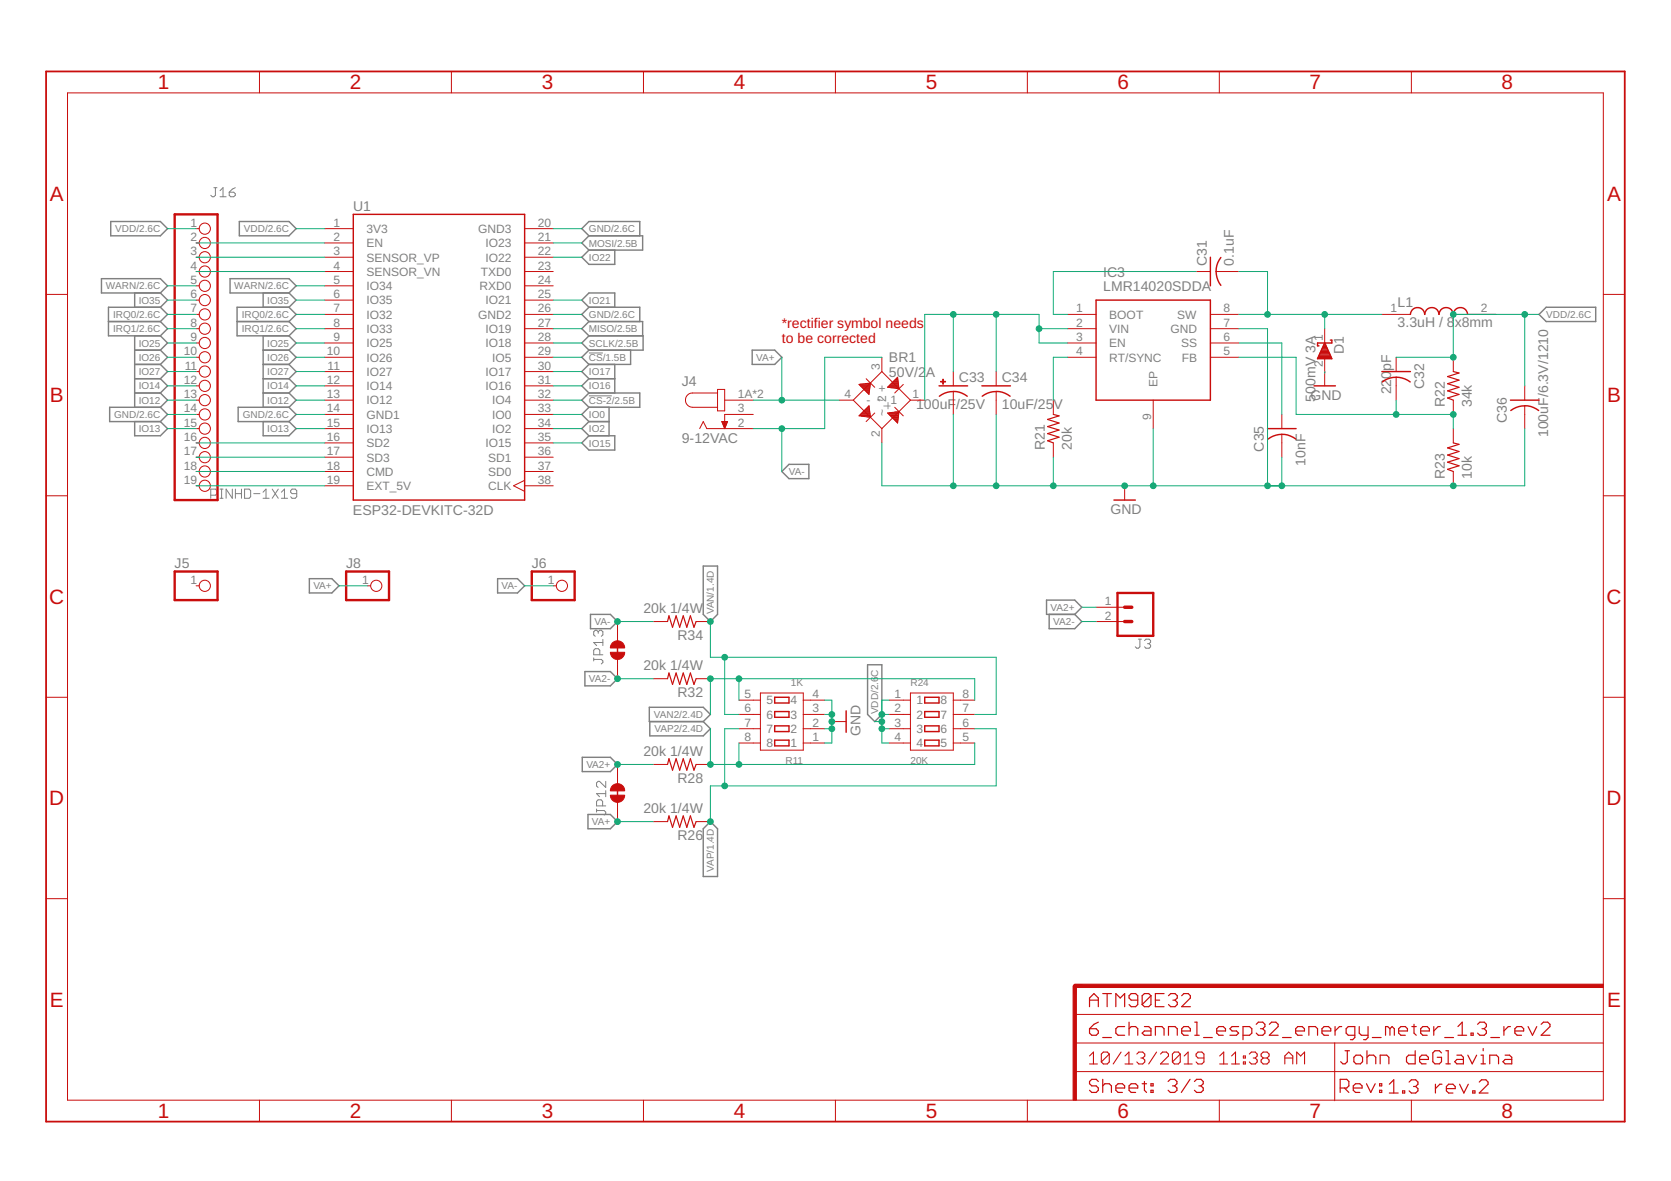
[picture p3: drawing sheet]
<svg xmlns="http://www.w3.org/2000/svg" width="297mm" height="210mm" viewBox="0 0 297 210" stroke-linecap="round" stroke-linejoin="round" font-family="sans-serif">
<g fill="none" stroke="#808080" stroke-width=".18">
<path d="M38 33.4h.6M38.3 33.4v1.3l-.3 .3h-.3l-.2-.3M39.1 35h1.1M39.1 33.9l.5-.5v1.6M40.7 34.2h.9l.2 .2v.3l-.2 .3h-.6l-.3-.3zM41.8 33.4l-.5 .2-.6 .6M104.7 62.7h2.5M104.7 70.4h4.1M37.5 88h.8l.3-.3v-.5l-.3-.3h-.8v1.7M39.1 86.9h.5M39.1 88.6h.5M39.4 86.9v1.7"/>
<path d="M41.3 86.9v1.7l-1.1-1.7v1.7M41.8 86.9v1.7M41.8 87.7h1.1M42.9 86.9v1.7M43.5 86.9h.8l.3 .3v1.1l-.3 .3h-.8zM45.1 87.7h1.1M46.8 88.6h1M46.8 87.5l.5-.6v1.7M48.4 86.9l1.1 1.7M49.5 86.9l-1.1 1.7M50 88.6h1.1M50 87.5l.6-.6v1.7"/>
<path d="M52.7 87.7h-.8l-.2-.2v-.3l.2-.3h.6l.2 .3v1.1l-.2 .3h-.6l-.2-.3M105.5 117.2h1.4l.3 .3v.3l-.3 .2M105.5 116.9v.6M106.3 112.3l.3-.3h.3l.3 .3v.5l-.3 .3M106.3 112.3l-.2-.3h-.3l-.3 .3v.5l.3 .3M106.3 112.3v.3M106.6 116.4v-.8l-.3-.3h-.5l-.3 .3v.8h1.7M107.2 113.6v1.1M107.2 114.2h-1.7l.6 .5M202.4 113.6h.5M202.6 113.6v1.4l-.2 .2h-.3l-.3-.2M203.5 113.9l.2-.3h.6l.2 .3v.2l-.2 .3"/>
<path d="M204 114.4h.3M204.3 114.4l.2 .3v.3l-.2 .2h-.6l-.2-.2M107.7 138.9v1.1l-1.1-1.1h-.3l-.3 .2v.6l.3 .3M106 144.1h1.4l.3 .2v.3l-.3 .3M106 143.8v.5M107.1 143.2v-.8l-.3-.2h-.5l-.3 .2v.8h1.7M107.7 140.5v1.1M107.7 141.1h-1.7l.6 .5"/>
</g>
<g fill="none" stroke="#808080" stroke-width=".25">
<path d="M19.7 39.4h8.8l1.3 1.2-1.3 1.3h-8.8zM42.5 39.4h8.9l1.2 1.2-1.2 1.3h-8.9zM18 49.5h10.5l1.3 1.3-1.3 1.3h-10.5zM19.3 57.1h9.2M23.9 52.1v2.5M23.9 59.7v12.7M28.5 54.6h-9.2v5.1h9.2M28.5 54.6l1.3 1.3-1.3 1.2M28.5 57.1l1.3 1.3-1.3 1.3M28.5 59.7l1.3 1.3-1.3 1.2M28.5 52.1l1.3 1.2-1.3 1.3M40.9 49.5h10.5l1.2 1.3-1.2 1.3h-10.5z"/>
<path d="M42.1 57.1h9.3M46.8 52.1v2.5M46.8 59.7v12.7M51.4 54.6h-9.3v5.1h9.3M51.4 54.6l1.2 1.3-1.2 1.2M51.4 57.1l1.2 1.3-1.2 1.3M51.4 52.1l1.2 1.2-1.2 1.3M51.4 59.7l1.2 1.3-1.2 1.2M104.7 41.9l-1.3-1.3 1.3-1.2h9v2.5M104.7 41.9h9.5v2.5h-9.5M104.7 54.6h9v2.5M104.7 54.6l-1.3 1.3 1.3 1.2"/>
<path d="M104.7 57.1h9.5v2.6M104.7 41.9l-1.3 1.3 1.3 1.2M104.7 57.1l-1.3 1.3 1.3 1.3M104.7 59.7h9.6v2.5h-9.6M104.7 59.7l-1.3 1.3 1.3 1.2M104.7 54.6l-1.3-1.3 1.3-1.2h4.6v2.5M104.7 44.4l-1.3 1.3 1.3 1.3h4.6v-2.6M274.8 54.6h8.9v2.5h-8.9l-1.2-1.2zM23.9 62.2h4.6M23.9 64.8h4.6M23.9 67.3h4.6M23.9 69.8h4.6"/>
<path d="M23.9 74.9v2.5h4.6l1.3-1.2-1.3-1.3M28.5 72.4h-9v2.5h9M28.5 72.4l1.3 1.3-1.3 1.2M28.5 62.2l1.3 1.3-1.3 1.3M28.5 69.8l1.3 1.3-1.3 1.3M28.5 67.3l1.3 1.3-1.3 1.2M28.5 64.8l1.3 1.2-1.3 1.3M46.8 62.2h4.6M46.8 64.8h4.6M46.8 67.3h4.6M46.8 69.8h4.6M46.8 74.9v2.5h4.6l1.2-1.2-1.2-1.3"/>
<path d="M51.4 72.4l1.2 1.3-1.2 1.2M51.4 72.4h-9.1v2.5h9.1M51.4 69.8l1.2 1.3-1.2 1.3M51.4 67.3l1.2 1.3-1.2 1.2M51.4 62.2l1.2 1.3-1.2 1.3M51.4 64.8l1.2 1.2-1.2 1.3M104.7 69.8h9v2.6h-9M104.7 74.9h3.6M104.7 72.4l-1.3 1.3 1.3 1.2M104.7 64.8l-1.3 1.2 1.3 1.3M104.7 67.3h4.6M104.7 77.4h4.6v2.6h-4.6l-1.3-1.3z"/>
<path d="M104.7 67.3l-1.3 1.3 1.3 1.2M104.7 74.9l-1.3 1.3 1.3 1.2M104.7 62.2l-1.3 1.3 1.3 1.3M104.7 69.8l-1.3 1.3 1.3 1.3M108.3 72.4v5M109.3 64.8v5M112.1 62.2v2.6h-7.4M133.7 62.2h4l1.3 1.3-1.3 1.3h-4zM139 83.8l1.3-1.3h3.5v2.6h-3.5zM55 102.8h4l1.3 1.3-1.3 1.3h-4zM88.5 102.8h3.5l1.3 1.3-1.3 1.3h-3.5zM104 119.4h4.5l1.3 1.2-1.3 1.3h-4.5z"/>
<path d="M105 109.2h3.5l1.3 1.3-1.3 1.2h-3.5zM125 100.6h2.6v8.6l-1.3 1.3-1.3-1.3zM154.2 118.2h2.6v8.8l-1.3 1.2-1.3-1.2zM186 106.7h5.1l1.2 1.2-1.2 1.3h-5.1zM186.5 109.2v2.5h4.6l1.2-1.2-1.2-1.3M103.5 134.6h5l1.3 1.3-1.3 1.2h-5zM115.4 125.7h9.6l1.3 1.3-1.3 1.2h-9.6zM115.5 128.2v2.6h9.5l1.3-1.3-1.3-1.3M104.5 144.8h4l1.3 1.2-1.3 1.3h-4zM126.3 146l1.3 1.3v8.5h-2.6v-8.5z"/>
</g>
<g fill="#c90d0c" stroke="#c90d0c" stroke-width=".18">
<path d="M190.8 175.2h.5v20.3h-.5z"/>
<path d="M191 174.9h94v.6h-94z"/>
<path d="M167.2 67.8h.9v.1h-.9z"/>
<path d="M167.6 67.4h.1v.9h-.1z"/>
</g>
<g fill="none" stroke="#c90d0c" stroke-width=".18">
<path d="M12 16.5h273v179h-273zM46.1 12.7v3.8M80.2 12.7v3.8M114.4 12.7v3.8M148.5 12.7v3.8M182.6 12.7v3.8M216.7 12.7v3.8M250.9 12.7v3.8M8.2 52.3h3.8M34.9 40.6h.5M34.9 43.2h.5M34.9 45.7h.5"/>
<path d="M34.9 48.3h.5M34.9 50.8h.5M34.9 53.3h.5M34.9 55.9h.5M34.9 58.4h.5M57.7 40.6h5.1M57.7 43.2h5.1M57.7 45.7h5.1M57.7 48.3h5.1M57.7 50.8h5.1M57.7 53.3h5.1M57.7 55.9h5.1"/>
<path d="M57.7 58.4h5.1M93.3 40.6h5M93.3 43.2h5M93.3 45.7h5M93.3 48.3h5M93.3 50.8h5M93.3 53.3h5M93.3 55.9h5M93.3 58.4h5M189.8 55.9h5M189.8 58.4h5M212.6 48.3h2.6"/>
<path d="M215.2 55.9h5M215.2 58.4h5M216.2 48.3h4M235.5 58.4v2.6M245.6 55.9h5.1M260.9 55.9h5.1M285 52.3h3.8M34.9 61h.5M34.9 63.5h.5M34.9 66h.5M34.9 68.6h.5M34.9 71.1h.5"/>
<path d="M34.9 73.7h.5M34.9 76.2h.5M34.9 78.7h.5M57.7 61h5.1M57.7 63.5h5.1M57.7 66h5.1M57.7 68.6h5.1M57.7 71.1h5.1M57.7 73.7h5.1M57.7 76.2h5.1M57.7 78.7h5.1M93.3 61h5"/>
<path d="M93.3 63.5h5M93.3 66h5M93.3 68.6h5M93.3 71.1h5M93.3 73.7h5M93.3 76.2h5M93.3 78.7h5M124.4 76.2l.6-1.3 .6 1.3h8.3M127.6 69.8h-4.5a1.27 1.27 0 0 0-1.3 1.3 1.27 1.27 0 0 0 1.3 1.3h4.5M127.6 69.2h1.2v3.8h-1.2zM128.3 74.9h1l-.5 1.3zM128.4 75.1h.9"/>
<path d="M128.4 75.2h.8M128.5 75.3h.7M128.5 75.4h.6M128.6 75.5h.5M128.6 75.6h.4M128.7 75.8h.3M128.7 75.9h.2M128.8 76h.1M128.8 76.1h.1M128.8 71.1h5.1M133.9 73.7h-5.1v2.5M149.1 71.1h2.6"/>
<path d="M151.7 71.1l5.1 5.1M152.7 68.3l2-.2-.2 2zM152.7 73.9l1.8-1.8 .2 2.1zM152.8 73.9h1.9M152.8 68.4h1.9M152.9 68.3h1.8M152.9 73.7h1.8M152.9 68.5h1.8M153 73.6h1.7M153 68.7h1.6M153.1 73.5h1.5M153.1 68.8h1.5"/>
<path d="M153.1 74h1.6M153.2 73.4h1.4M153.3 68.9h1.3M153.4 73.2h1.2M153.4 69h1.2M153.5 73.1h1.1M153.5 69.1h1.1M153.6 73h1M153.6 69.3h1M153.7 72.9h.9M153.8 69.4h.8M153.8 72.7h.8"/>
<path d="M153.9 68.2h.8M153.9 69.5h.6M154 72.6h.5M154 67.3l1.5 1.5M154 69.6h.5M154.1 72.5h.4M154.1 69.7h.4M154.1 74.1h.6M154.2 72.4h.3M154.2 69.8h.3M154.3 72.3h.2M154.3 70h.2"/>
<path d="M154.5 72.2h.1M155.5 73.4l-1.5 1.5M156.8 63.5v2.5M156.8 76.2v2.5M156.8 66l-5.1 5.1M156.8 66l5 5.1M157.8 73.4l2-.2-.2 2zM157.8 68.8l1.8-1.7 .2 2zM157.8 68.8h2M157.9 73.5h1.9M157.9 68.7h1.8M158 73.6h1.7"/>
<path d="M158.1 68.5h1.6M158.1 73.4h1.7M158.1 73.7h1.6M158.2 68.4h1.5M158.2 73.9h1.5M158.3 68.3h1.4M158.3 68.9h1.5M158.3 74h1.4M158.4 68.2h1.3M158.5 74.1h1.2M158.5 68.1h1.2M158.6 74.2h1.1"/>
<path d="M158.7 67.9h1M158.7 74.3h1M158.8 67.8h.8M158.8 74.4h.8M158.9 67.7h.7M158.9 74.6h.7M159 67.6h.6M159 73.2h.8M159 72.4l1.6 1.5M159.1 74.7h.5M159.2 67.5h.4M159.2 74.8h.4"/>
<path d="M159.3 67.3h.3M159.3 74.9h.3M159.3 69h.5M159.4 67.2h.2M159.4 75.1h.2M159.5 67.1h.1M159.5 75.2h.1M160.6 68.3l-1.6 1.5M161.8 71.1h2.6M161.8 71.1l-5 5.1M169.5 66v2.6M169.5 69.6v4.1"/>
<path d="M177.1 66v2.6M177.1 69.6v4.1M187.2 71.1v2.6M187.2 78.7v2.6M189.8 61h5M189.8 63.5h5M205 71.1v5.1M215.2 61h5M215.2 63.5h5M227.9 73.7v2.5M227.9 77.2v4.1M235.5 63.8v4.8"/>
<path d="M248.2 63.5v2.5M248.2 67.1v4M258.3 63.5v2.5M258.3 71.1v2.6M258.3 76.2v2.5M271 68.6v2.5M271 72.1v4.1M8.2 88.1h3.8M34.9 81.3h.5M34.9 83.8h.5M34.9 86.3h.5M57.7 81.3h5.1"/>
<path d="M57.7 83.8h5.1M57.7 86.3h5.1M93.3 81.3h5M93.3 83.8h5M93.3 86.3h5M93.3 85.4l-2 .9 2 1M199.9 86.3v2.6M258.3 83.8v2.5M285 88.1h3.8M34.9 104.1h.5M65.3 104.1h.6M98.3 104.1h.6"/>
<path d="M109.8 110.5v3.4M109.8 117.2v3.4M116.1 110.5h2.6M123.7 110.5h2.6M194.8 110.5h5.1M194.8 107.9h5.1M8.2 123.9h3.8M109.8 135.9v3.4M116.1 135.9h2.6M116.1 120.6h2.6M123.7 135.9h2.6M123.7 120.6h2.6"/>
<path d="M131.4 132.1h3.8M131.4 129.5h3.8M131.4 127h3.8M131.4 124.4h3.8M135.2 123.2h7.6v10.1h-7.6zM142.8 132.1h3.8M142.8 129.5h3.8M142.8 127h3.8M142.8 124.4h3.8M147.9 128.2h2.5M158 132.1h3.8M158 129.5h3.8"/>
<path d="M158 127h3.8M158 124.4h3.8M161.8 123.2h7.7v10.1h-7.7zM169.5 132.1h3.8M169.5 129.5h3.8M169.5 127h3.8M169.5 124.4h3.8M285 123.9h3.8M8.2 159.7h3.8M109.8 142.6v3.4M116.1 146h2.6M123.7 146h2.6"/>
<path d="M285 159.7h3.8M46.1 195.5v3.8M80.2 195.5v3.8M114.4 195.5v3.8M148.5 195.5v3.8M182.6 195.5v3.8M191.1 190.5h93.9M191.1 185.4h93.9M191.1 180.3h93.9M216.7 195.5v3.8M237.3 185.4v10.2M250.9 195.5v3.8"/>
<circle cx="36.4" cy="40.6" r=".99"/>
<circle cx="36.4" cy="43.2" r=".99"/>
<circle cx="36.4" cy="58.4" r=".99"/>
<circle cx="36.4" cy="50.8" r=".99"/>
<circle cx="36.4" cy="45.7" r=".99"/>
<circle cx="36.4" cy="53.3" r=".99"/>
<circle cx="36.4" cy="48.3" r=".99"/>
<circle cx="36.4" cy="55.9" r=".99"/>
<circle cx="36.4" cy="66" r=".99"/>
<circle cx="36.4" cy="68.6" r=".99"/>
<circle cx="36.4" cy="71.1" r=".99"/>
<circle cx="36.4" cy="61" r=".99"/>
<circle cx="36.4" cy="73.7" r=".99"/>
<circle cx="36.4" cy="76.2" r=".99"/>
<circle cx="36.4" cy="78.7" r=".99"/>
<circle cx="36.4" cy="63.5" r=".99"/>
<circle cx="36.4" cy="86.3" r=".99"/>
<circle cx="36.4" cy="81.3" r=".99"/>
<circle cx="36.4" cy="83.8" r=".99"/>
<circle cx="36.4" cy="104.1" r=".99"/>
<circle cx="66.9" cy="104.1" r=".99"/>
<circle cx="99.9" cy="104.1" r=".99"/>
</g>
<path d="M199.9 110.5h1.3M199.9 107.9h1.3M192.3 175.2h-1.2v1.3" fill="none" stroke="#c90d0c" stroke-width=".61"/>
<g fill="none" stroke="#c90d0c" stroke-width=".21">
<path d="M187.2 73.7l1.1 .2-2.1 .6 2.1 .7-2.1 .6 2.1 .6-2.1 .7 2.1 .6-2.1 .6 1 .4M258.3 78.7l1.1 .3-2.1 .6 2.1 .6-2.1 .7 2.1 .6-2.1 .6 2.1 .7-2.1 .6 1 .4M258.3 66l1.1 .3-2.1 .6 2.1 .7-2.1 .6 2.1 .6-2.1 .7 2.1 .6-2.1 .6 1 .4M118.7 110.5l.2-1 .6 2 .7-2 .6 2 .7-2 .6 2 .6-2 .7 2 .3-1M118.7 135.9l.2-1 .6 2 .7-2 .6 2 .7-2 .6 2 .6-2 .7 2 .3-1M118.7 120.6l.2-1 .6 2 .7-2 .6 2 .7-2 .6 2 .6-2 .7 2 .3-1M118.7 146l.2-1 .6 2 .7-2 .6 2 .7-2 .6 2 .6-2 .7 2 .3-1M193.7 178.9v-1.5l.8-.8 .7 .8v1.5M193.7 177.8h1.5M196 176.6h1.6M196.8 176.6v2.3M198.4 178.9v-2.3l.7 .8 .8-.8v2.3"/>
<path d="M202.2 177.8h-1.1l-.4-.4v-.4l.4-.4h.8l.3 .4v1.5l-.3 .4h-.8l-.4-.4M204.6 177v1.5l-.4 .4h-.8l-.4-.4M204.6 177l-.4-.4h-.8l-.4 .4v1.5M204.6 177l-1.6 1.5M205.4 177.8h.7M206.9 176.6h-1.5v2.3h1.5M207.7 177l.4-.4h.8l.4 .4v.4l-.4 .4M208.5 177.8h.4M208.9 177.8l.4 .4v.3l-.4 .4h-.8l-.4-.4M210.1 177l.3-.4h.8l.4 .4v.4l-1.5 1.5h1.5M193.7 182.8h1.2l.3 .4v.4l-.3 .4h-.8l-.4-.4zM195.2 192.2l-.3-.4h-.8l-.4 .4v.4l.4 .4h.8l.3 .4v.4l-.3 .4h-.8l-.4-.4"/>
<path d="M195.2 181.7l-.7 .4-.8 .7M196 193l.4-.4h.8l.4 .4v1.2M196 191.8v2.4M196 184.4h1.6M198.4 193.4h1.5v-.4l-.4-.4h-.7l-.4 .4v.8l.4 .4h.7M199.9 182.5h-1.1l-.4 .3v.8l.4 .4h1.1M200.7 193.4h1.5v-.4l-.3-.4h-.8l-.4 .4v.8l.4 .4h.8M200.7 181.7v2.3M200.7 182.8l.4-.3h.8l.3 .3v1.2M203 192.6h.8M203.4 192.2v1.6l.4 .4M203.4 182.5h.8l.4 .3v1.2h-1.2l-.4-.4 .4-.4h1.2"/>
<path d="M204.6 192.6h.4v.4h-.4zM204.6 193.8h.4v.4h-.4zM205.4 184v-1.5h1.1l.4 .3v1.2M207.6 192.2l.4-.4h.8l.4 .4v.4l-.4 .4M207.7 184v-1.5h1.2l.4 .3v1.2M208.4 193h.4M208.8 193l.4 .4v.4l-.4 .4h-.8l-.4-.4M210.1 183.2h1.5v-.4l-.4-.3h-.8l-.3 .3v.8l.3 .4h.8M211.5 191.8l-1.5 2.4M212.3 192.2l.4-.4h.8l.4 .4v.4l-.4 .4M212.4 184h.8M212.4 181.7h.4v2.3"/>
<path d="M213.1 193h.4M213.5 193l.4 .4v.4l-.4 .4h-.8l-.4-.4M214 184.4h1.5M216.3 183.2h1.5v-.4l-.4-.3h-.7l-.4 .3v.8l.4 .4h.7M220.2 182.5h-1.2l-.4 .3 .4 .4h.8l.4 .4-.4 .4h-1.2M221 184h1.1l.4-.4v-.8l-.4-.3h-1.1v2.3M223.3 182.1l.4-.4h.8l.4 .4v.4l-.4 .3M224.1 182.8h.4M224.5 182.8l.4 .4v.4l-.4 .4h-.8l-.4-.4M225.6 182.1l.4-.4h.8l.4 .4v.4l-1.6 1.5h1.6M228 184.4h1.5M230.3 183.2h1.6v-.4l-.4-.3h-.8l-.4 .3v.8l.4 .4h.8"/>
<path d="M232.7 184v-1.5h1.1l.4 .3v1.2M235 183.2h1.6v-.4l-.4-.3h-.8l-.4 .3v.8l.4 .4h.8M237.3 182.5v1.5M238.2 193.4h1.2l.4-.4v-.8l-.4-.4h-1.2v2.4M238.5 182.5h-.4l-.8 .7M239 193.4l.8 .8M239.1 186.8h.8M239.5 186.8v1.9l-.4 .4h-.4l-.4-.4M240.6 193.4h1.5v-.4l-.4-.4h-.7l-.4 .4v.8l.4 .4h.7M240.7 187.9l.3-.4h.8l.4 .4v.8l-.4 .4h-.8l-.3-.4zM240.8 184h-1.1l-.4-.4v-.8l.4-.3h1.1v1.9l-.3 .4h-.4M241.6 182.5v1.1l.4 .4h1.2"/>
<path d="M242.9 192.6l.8 1.6 .8-1.6M243 187.9l.4-.4h.8l.4 .4v1.2M243 186.8v2.3M243.2 182.5v1.9l-.4 .4h-.4M243.9 184.4h1.6M245.2 192.6h.4v.4h-.4zM245.2 193.8h.4v.4h-.4zM245.3 189.1v-1.6h1.2l.4 .4v1.2M247 192.7l.8-.8v2.4M247 194.3h1.5M247.1 182.8l-.4-.3h-.4v1.5M247.1 182.8v1.2"/>
<path d="M247.1 182.8l.4-.3 .4 .3v1.2M248.6 183.2h1.6v-.4l-.4-.3h-.8l-.4 .3v.8l.4 .4h.8M249.3 193.9h.4v.4h-.4zM250.5 192.3l.4-.4h.8l.4 .4v.4l-.4 .4M251 182.5h.8M251.3 193.1h.4M251.4 182.1v1.5l.4 .4M251.6 186.8v2.3h-1.2l-.4-.4v-.8l.4-.4h1.2M251.7 193.1l.4 .4v.4l-.4 .4h-.8l-.4-.4M252.3 188.3h1.6v-.4l-.4-.4h-.7l-.5 .4v.8l.5 .4h.7M252.5 183.2h1.6v-.4l-.4-.3h-.8l-.4 .3v.8l.4 .4h.8M254.9 182.5v1.5"/>
<path d="M255.2 192.7v1.6M256 182.5h-.3l-.8 .7M256.2 187.1l-.3-.3h-.8l-.4 .3v1.6l.4 .4h.8l.3-.4v-.8h-.7M256.3 192.7h-.4l-.7 .8M256.8 184.4h1.6M257 189.1h.8M257 186.8h.4v2.3M257.1 193.5h1.6v-.4l-.4-.4h-.8l-.4 .4v.8l.4 .4h.8M259 187.5h.8l.3 .4v1.2h-1.1l-.4-.4 .4-.4h1.1M259.2 184h1.5M259.2 182.5l.7-.8v2.3M259.5 192.7l.7 1.6 .8-1.6"/>
<path d="M260.9 187.5l.8 1.6 .8-1.6M261.5 183.6h.4v.4h-.4zM261.8 193.9h.4v.4h-.4zM262.7 182.1l.4-.4h.7l.4 .4v.4l-.4 .3M263 192.3l.4-.4h.7l.4 .4v.4l-1.5 1.6h1.5M263.3 189.1h.8M263.3 187.5h.4v1.6M263.4 182.8h.4M263.7 186.4v.4M263.8 182.8l.4 .4v.4l-.4 .4h-.7l-.4-.4M264.8 189.1v-1.6h1.2l.4 .4v1.2M265 184.4h1.6"/>
<path d="M267.3 182.5v1.5M267.5 187.5h.8l.4 .4v1.2h-1.2l-.3-.4 .3-.4h1.2M268.5 182.5h-.4l-.8 .7M269.3 183.2h1.5v-.4l-.3-.3h-.8l-.4 .3v.8l.4 .4h.8M271.6 182.5l.8 1.5 .8-1.5M274 182.1l.4-.4h.7l.4 .4v.4l-1.5 1.5h1.5"/>
</g>
<path d="M8.2 12.7h280.6v186.6h-280.6z" fill="none" stroke="#c90d0c" stroke-width=".32"/>
<g fill="none" stroke="#c90d0c" stroke-width=".19">
<path d="M193.7 187.7l.7-.7v2.1M193.7 189.1h1.4M197.2 187.3v1.4l-.4 .4h-.7l-.3-.4M197.2 187.3l-.4-.3h-.7l-.3 .3v1.4M197.2 187.3l-1.4 1.4M199.3 187l-1.4 2.1M200 189.1h1.4M200 187.7l.7-.7v2.1M202.1 187.3l.3-.3h.7l.4 .3v.4l-.4 .3M202.8 188h.3M203.1 188l.4 .4v.3l-.4 .4h-.7l-.3-.4M205.6 187l-1.4 2.1"/>
<path d="M206.3 187.3l.4-.3h.6l.4 .3v.4l-1.4 1.4h1.4M209.8 187.3v1.4l-.3 .4h-.8l-.3-.4M209.8 187.3l-.3-.3h-.8l-.3 .3v1.4M209.8 187.3l-1.4 1.4M210.5 189.1h1.4M210.5 187.7l.7-.7v2.1M214 188h-1l-.4-.3v-.4l.4-.3h.7l.3 .3v1.4l-.3 .4h-.7l-.4-.4M216.8 189.1h1.4M216.8 187.7l.7-.7v2.1M218.9 189.1h1.4M218.9 187.7l.7-.7v2.1M221 188.7h.4v.4h-.4z"/>
<path d="M221 187.7h.4v.3h-.4zM222.1 187.3l.3-.3h.7l.4 .3v.4l-.4 .3M222.8 188h.3M223.1 188l.4 .4v.3l-.4 .4h-.7l-.3-.4M224.5 188l-.3 .4v.3l.3 .4h.7l.4-.4v-.3l-.4-.4M224.5 188l-.3-.3v-.4l.3-.3h.7l.4 .3v.4l-.4 .3M224.5 188h.7M228.4 188h1.4M228.4 189.1v-1.4l.7-.7 .7 .7v1.4M230.5 189.1v-2.1l.7 .7 .7-.7v2.1"/>
</g>
<g fill="none" stroke="#c90d0c" stroke-width=".25">
<path d="M62.8 38.1h30.5v50.8h-30.5zM194.8 53.3h20.4v17.8h-20.4zM215.2 45.7v5.1M217 45.8a4 4 0 0 0 0 4.9M250.7 55.9a1.27 1.27 0 0 1 1.3-1.2 1.27 1.27 0 0 1 1.3 1.2 1.27 1.27 0 0 1 1.2-1.2 1.27 1.27 0 0 1 1.3 1.2 1.27 1.27 0 0 1 1.3-1.2 1.27 1.27 0 0 1 1.2 1.2 1.27 1.27 0 0 1 1.3-1.2 1.27 1.27 0 0 1 1.3 1.2M166.9 68.6h5.1M167 70.4a4 4 0 0 1 4.9 0M174.5 68.6h5.1M174.6 70.4a4 4 0 0 1 5 0M225.3 76.2h5.1M225.4 78a4 4 0 0 1 5 0M233.6 68.6h3.8"/>
<path d="M234.3 63.6h2.4M234.4 63.3h2.2M234.5 63.1h2M234.6 62.9h1.8M234.7 62.7h1.6M234.8 62.4h1.4M234.9 62.2h1.2M235 62h1M235.1 61.8h.8M235.2 61.6h.6M235.3 61.3h.3M235.4 61.1h.2"/>
<path d="M235.5 61l1.2 2.8h-2.5zM236.5 60.5h.2v.5h-2.5v.5h.3M245.6 66h5.1M248.2 67l.5 .1a4.2 4.2 0 0 1 2 .8M248.2 67.1a3.9 3.9 0 0 0-2.5 .8M268.5 71.1h5.1M268.6 73a4 4 0 0 1 4.9 0M198 88.9h3.8M109.8 114.5v1.8M137.7 131.6h2.6v1h-2.6zM137.7 123.9h2.6v1h-2.6zM137.7 126.5h2.6v1h-2.6z"/>
<path d="M137.7 129h2.6v1h-2.6zM150.4 126.3v3.9M164.4 131.6h2.5v1h-2.5zM164.4 129h2.5v1h-2.5zM164.4 126.5h2.5v1h-2.5zM164.4 123.9h2.5v1h-2.5zM109.8 140.2v1.8"/>
</g>
<path d="M31.1 38.1h7.6v50.8h-7.6zM31.1 101.6h7.6v5.1h-7.6zM61.5 101.6h7.7v5.1h-7.7zM94.5 101.6h7.7v5.1h-7.7zM198.6 105.4h6.4v7.6h-6.4z" fill="none" stroke="#c90d0c" stroke-width=".42"/>
<g fill="#c90d0c" stroke="#c90d0c" stroke-width=".18">
<path d="M109.8 141.3h1.2a1.26 1.26 0 0 1-1.2 1.3z" fill-rule="evenodd"/>
<path d="M108.5 141.3h1.3v1.3a1.26 1.26 0 0 1-1.3-1.3z" fill-rule="evenodd"/>
<path d="M108.9 139.6a1.27 1.27 0 0 1 1.4-.2 1.27 1.27 0 0 1 .7 1.2h-2.5l.1-.5z" fill-rule="evenodd"/>
<path d="M108.9 114.3l.4-.3 .5-.1v1.3h-1.3l.1-.5z" fill-rule="evenodd"/>
<path d="M109.8 113.9a1.23 1.23 0 0 1 1.2 1.3h-1.2z" fill-rule="evenodd"/>
<path d="M108.5 115.9h2.5a1.27 1.27 0 0 1-1.2 1.3 1.27 1.27 0 0 1-1.3-1.3z" fill-rule="evenodd"/>
</g>
<g fill="none" stroke="#0dab76" stroke-width=".18">
<path d="M29.8 40.6h5.1M29.8 55.9h5.1M29.8 58.4h5.1M29.8 50.8h5.1M29.8 53.3h5.1M34.9 43.2h22.8M34.9 45.7h22.8M34.9 48.3h22.8M52.6 40.6h5.1M52.6 55.9h5.1M52.6 58.4h5.1M52.6 50.8h5.1"/>
<path d="M52.6 53.3h5.1M98.3 40.6h5.1M98.3 55.9h5.1M98.3 58.4h5.1M98.3 43.2h5.1M98.3 53.3h5.1M98.3 45.7h5.1M169.5 55.9v10.1M177.1 55.9v10.1M184.7 58.4h5.1M212.6 48.3h-25.4v7.6h2.6M220.2 55.9h25.4"/>
<path d="M220.2 58.4h5.1v27.9M220.2 48.3h5.1v7.6M235.5 55.9v2.5M271 55.9v12.7M273.6 55.9h-15.3v7.6h-10.1M29.8 73.7h5.1M29.8 61h5.1M29.8 63.5h5.1M29.8 66h5.1M29.8 68.6h5.1M29.8 76.2h5.1M29.8 71.1h5.1"/>
<path d="M34.9 78.7h22.8M52.6 73.7h5.1M52.6 61h5.1M52.6 63.5h5.1M52.6 66h5.1M52.6 68.6h5.1M52.6 76.2h5.1M52.6 71.1h5.1M98.3 73.7h5.1M98.3 61h5.1M98.3 63.5h5.1M98.3 66h5.1"/>
<path d="M98.3 68.6h5.1M98.3 76.2h5.1M98.3 71.1h5.1M98.3 78.7h5.1M133.9 71.1h15.2M139 63.5v7.6M139 76.2v7.6M156.8 63.5h-10.2v12.7h-12.7M169.5 73.7v12.6M177.1 73.7v12.6M189.8 61h-5.1v-5.1h-20.3v15.2M189.8 63.5h-2.6v7.6"/>
<path d="M205 76.2v10.1M220.2 63.5h10.2v10.2h27.9v2.5M220.2 61h7.7v12.7M235.5 66v.3M248.2 71.1v2.6M271 76.2v10.1h-114.2v-7.6M34.9 86.3h22.8M34.9 81.3h22.8M34.9 83.8h22.8M187.2 81.3v5M227.9 81.3v5M60.3 104.1h5"/>
<path d="M93.3 104.1h5M109.8 110.5h6.3M126.3 110.5v6.3h50.8v10.2h-3.8M128.8 116.8v10.2h2.6M192.3 110.5h2.5M192.3 107.9h2.5M109.8 135.9h6.3M109.8 120.6h6.3M126.3 129.5v6.4h47v-3.8M131.4 129.5h-2.6v10.2M131.4 120.6v3.8M131.4 132.1v3.8"/>
<path d="M146.6 124.4h1.3v7.7h-1.3M146.6 129.5h1.3M146.6 127h1.3M155.5 128.2h1.3M156.8 129.5h1.2M156.8 127h1.2M158 124.4h-1.2v7.7h1.2M173.3 129.5h3.8v10.2h-50.8v6.3M173.3 124.4v-3.8h-47v6.4M109.8 146h6.3"/>
</g>
<g fill="#0dab76" stroke="#0dab76" stroke-width=".18">
<circle cx="177.1" cy="86.3" r=".51"/>
<circle cx="169.5" cy="86.3" r=".51"/>
<circle cx="187.2" cy="86.3" r=".51"/>
<circle cx="199.9" cy="86.3" r=".51"/>
<circle cx="205" cy="86.3" r=".51"/>
<circle cx="225.3" cy="86.3" r=".51"/>
<circle cx="258.3" cy="86.3" r=".51"/>
<circle cx="227.9" cy="86.3" r=".51"/>
<circle cx="147.9" cy="129.5" r=".51"/>
<circle cx="147.9" cy="127" r=".51"/>
<circle cx="147.9" cy="128.2" r=".51"/>
<circle cx="258.3" cy="63.5" r=".51"/>
<circle cx="258.3" cy="55.9" r=".51"/>
<circle cx="271" cy="55.9" r=".51"/>
<circle cx="156.8" cy="127" r=".51"/>
<circle cx="156.8" cy="129.5" r=".51"/>
<circle cx="156.8" cy="128.2" r=".51"/>
<circle cx="126.3" cy="135.9" r=".51"/>
<circle cx="131.4" cy="135.9" r=".51"/>
<circle cx="139" cy="71.1" r=".51"/>
<circle cx="109.8" cy="146" r=".51"/>
<circle cx="126.3" cy="146" r=".51"/>
<circle cx="128.8" cy="139.7" r=".51"/>
<circle cx="169.5" cy="55.9" r=".51"/>
<circle cx="177.1" cy="55.9" r=".51"/>
<circle cx="184.7" cy="58.4" r=".51"/>
<circle cx="225.3" cy="55.9" r=".51"/>
<circle cx="235.5" cy="55.9" r=".51"/>
<circle cx="258.3" cy="73.7" r=".51"/>
<circle cx="248.2" cy="73.7" r=".51"/>
<circle cx="139" cy="76.2" r=".51"/>
<circle cx="109.8" cy="110.5" r=".51"/>
<circle cx="109.8" cy="120.6" r=".51"/>
<circle cx="109.8" cy="135.9" r=".51"/>
<circle cx="126.3" cy="110.5" r=".51"/>
<circle cx="128.8" cy="116.8" r=".51"/>
<circle cx="126.3" cy="120.6" r=".51"/>
<circle cx="131.4" cy="120.6" r=".51"/>
</g>
<g font-size="3.7" fill="#c90d0c">
<text x="28" y="15.9">1</text>
<text x="62.2" y="15.9">2</text>
<text x="96.3" y="15.9">3</text>
<text x="130.4" y="15.9">4</text>
<text x="164.5" y="15.9">5</text>
<text x="198.7" y="15.9">6</text>
<text x="232.8" y="15.9">7</text>
<text x="266.9" y="15.9">8</text>
<text x="8.9" y="35.7">A</text>
<text x="285.7" y="35.7">A</text>
<text x="8.9" y="71.5">B</text>
<text x="285.7" y="71.5">B</text>
<text x="8.8" y="107.3">C</text>
<text x="285.6" y="107.3">C</text>
<text x="8.8" y="143.1">D</text>
<text x="285.6" y="143.1">D</text>
<text x="8.9" y="178.9">E</text>
<text x="285.7" y="178.9">E</text>
<text x="28" y="198.7">1</text>
<text x="62.2" y="198.7">2</text>
<text x="96.3" y="198.7">3</text>
<text x="130.4" y="198.7">4</text>
<text x="164.5" y="198.7">5</text>
<text x="198.7" y="198.7">6</text>
<text x="232.8" y="198.7">7</text>
<text x="266.9" y="198.7">8</text>
</g>
<g font-size="2.5" fill="#808080">
<text x="62.8" y="37.4">U1</text>
<text x="214.5" y="47.2" transform="rotate(-90 214.5 47.2)">C31</text>
<text x="219.4" y="47.2" transform="rotate(-90 219.4 47.2)">0.1uF</text>
<text x="196.1" y="51.7">LMR14020SDDA</text>
<text x="196.1" y="49.1">IC3</text>
<text x="248.4" y="58">3.3uH / 8</text>
<text x="248.4" y="54.5">L1</text>
<text x="258.6" y="58">x8mm</text>
<text x="158" y="64.4">BR1</text>
<text x="238.9" y="62.9" transform="rotate(-90 238.9 62.9)">D1</text>
<text x="247.3" y="65.9" transform="rotate(-90 247.3 65.9)">pF</text>
<text x="121.2" y="68.6">J4</text>
<text x="158" y="66.9">50V/2</text>
<text x="164.6" y="66.9">A</text>
<text x="170.5" y="67.9">C33</text>
<text x="178.1" y="67.9">C34</text>
<text x="232.9" y="71.1">GND</text>
<text x="233.8" y="71.4" transform="rotate(-90 233.8 71.4)">500mV 3A</text>
<text x="247.3" y="70.1" transform="rotate(-90 247.3 70.1)">220</text>
<text x="253.1" y="69.1" transform="rotate(-90 253.1 69.1)">C32</text>
<text x="162.9" y="72.8">100uF</text>
<text x="170" y="72.8">/25V</text>
<text x="178.1" y="72.8">10uF/25</text>
<text x="187.3" y="72.8">V</text>
<text x="256.8" y="72.4" transform="rotate(-90 256.8 72.4)">R22</text>
<text x="261.6" y="72.4" transform="rotate(-90 261.6 72.4)">34k</text>
<text x="267.9" y="75.2" transform="rotate(-90 267.9 75.2)">C36</text>
<text x="275.2" y="77.7" transform="rotate(-90 275.2 77.7)">100uF/6.3V/1210</text>
<text x="121.2" y="78.7">9-12VAC</text>
<text x="185.7" y="80" transform="rotate(-90 185.7 80)">R21</text>
<text x="190.5" y="80" transform="rotate(-90 190.5 80)">20k</text>
<text x="224.7" y="80.3" transform="rotate(-90 224.7 80.3)">C35</text>
<text x="232.1" y="82.8" transform="rotate(-90 232.1 82.8)">10nF</text>
<text x="256.8" y="85.1" transform="rotate(-90 256.8 85.1)">R23</text>
<text x="261.6" y="85.1" transform="rotate(-90 261.6 85.1)">10k</text>
<text x="62.7" y="91.5">ESP32-DEVKITC-32D</text>
<text x="197.4" y="91.4">GND</text>
<text x="31" y="100.9">J5</text>
<text x="61.5" y="100.9">J8</text>
<text x="94.5" y="100.9">J6</text>
<text x="114.4" y="108.9">20k 1/4W</text>
<text x="120.4" y="113.7">R34</text>
<text x="114.4" y="119.1">20k 1/4W</text>
<text x="120.4" y="123.9">R32</text>
<text x="152.9" y="130.8" transform="rotate(-90 152.9 130.8)">GND</text>
<text x="114.4" y="134.3">20k 1/4W</text>
<text x="120.4" y="139.1">R28</text>
<text x="114.4" y="144.5">20k 1/4W</text>
<text x="120.4" y="149.3">R26</text>
</g>
<g font-size="2.5" fill="#c90d0c">
<text x="139" y="58.3">*rectifier symbol needs</text>
<text x="139" y="61">to be corrected</text>
</g>
<g font-size="2.1" fill="#808080">
<text x="33.9" y="40.3">1</text>
<text x="59.3" y="40.3">1</text>
<text x="65.1" y="41.4">3V3</text>
<text x="85" y="41.4">GND3</text>
<text x="95.6" y="40.3">20</text>
<text x="33.9" y="42.8">2</text>
<text x="33.9" y="45.4">3</text>
<text x="33.9" y="47.9">4</text>
<text x="59.3" y="42.8">2</text>
<text x="59.3" y="45.4">3</text>
<text x="59.3" y="47.9">4</text>
<text x="65.1" y="43.9">EN</text>
<text x="65.1" y="46.5">SENSOR_VP</text>
<text x="86.3" y="46.5">IO22</text>
<text x="86.3" y="43.9">IO23</text>
<text x="95.6" y="47.9">23</text>
<text x="95.6" y="45.4">22</text>
<text x="95.6" y="42.8">21</text>
<text x="33.9" y="50.4">5</text>
<text x="33.9" y="53">6</text>
<text x="59.3" y="50.4">5</text>
<text x="59.3" y="53">6</text>
<text x="65.1" y="49">SENSOR_VN</text>
<text x="65.1" y="51.6">IO34</text>
<text x="85.2" y="51.6">RXD0</text>
<text x="85.5" y="49">TXD0</text>
<text x="95.6" y="53">25</text>
<text x="95.6" y="50.4">24</text>
<text x="33.9" y="55.5">7</text>
<text x="33.9" y="58.1">8</text>
<text x="59.3" y="55.5">7</text>
<text x="59.3" y="58.1">8</text>
<text x="65.1" y="54.1">IO35</text>
<text x="65.1" y="56.6">IO32</text>
<text x="65.1" y="59.2">IO33</text>
<text x="85" y="56.6">GND2</text>
<text x="86.3" y="59.2">IO19</text>
<text x="86.3" y="54.1">IO21</text>
<text x="95.6" y="58.1">27</text>
<text x="95.6" y="55.5">26</text>
<text x="191.3" y="55.5">1</text>
<text x="191.3" y="58.1">2</text>
<text x="197.2" y="56.6">BOOT</text>
<text x="197.2" y="59.2">VIN</text>
<text x="208.1" y="59.2">GND</text>
<text x="209.3" y="56.6">SW</text>
<text x="217.5" y="55.5">8</text>
<text x="217.5" y="58.1">7</text>
<text x="247.2" y="55.5">1</text>
<text x="263.2" y="55.5">2</text>
<text x="32.7" y="63.1">10</text>
<text x="32.8" y="65.7">11</text>
<text x="33.9" y="60.6">9</text>
<text x="58.1" y="63.1">10</text>
<text x="58.2" y="65.7">11</text>
<text x="59.3" y="60.6">9</text>
<text x="65.1" y="61.7">IO25</text>
<text x="65.1" y="64.3">IO26</text>
<text x="86.3" y="61.7">IO18</text>
<text x="87.5" y="64.3">IO5</text>
<text x="95.6" y="65.7">30</text>
<text x="95.6" y="63.1">29</text>
<text x="95.6" y="60.6">28</text>
<text x="156.4" y="65.7" transform="rotate(-90 156.4 65.7)">3</text>
<text x="191.3" y="60.6">3</text>
<text x="191.3" y="63.1">4</text>
<text x="197.2" y="61.7">EN</text>
<text x="197.2" y="64.3">RT/SYNC</text>
<text x="210" y="61.7">SS</text>
<text x="210.1" y="64.3">FB</text>
<text x="217.5" y="60.6">6</text>
<text x="217.5" y="63.1">5</text>
<text x="235.1" y="65.3" transform="rotate(-90 235.1 65.3)">2</text>
<text x="235.1" y="60.6" transform="rotate(-90 235.1 60.6)">1</text>
<text x="32.7" y="68.2">12</text>
<text x="32.7" y="70.8">13</text>
<text x="58.1" y="68.2">12</text>
<text x="58.1" y="70.8">13</text>
<text x="65.1" y="66.8">IO27</text>
<text x="65.1" y="69.3">IO14</text>
<text x="65.1" y="71.9">IO12</text>
<text x="86.3" y="69.3">IO16</text>
<text x="86.3" y="66.8">IO17</text>
<text x="87.5" y="71.9">IO4</text>
<text x="95.6" y="70.8">32</text>
<text x="95.6" y="68.2">31</text>
<text x="131.2" y="70.8">1A*2</text>
<text x="150.1" y="70.8">4</text>
<text x="154" y="71.9">- ~_1</text>
<text x="162.2" y="70.8">1</text>
<text x="205.8" y="68.8" transform="rotate(-90 205.8 68.8)">EP</text>
<text x="32.7" y="73.3">14</text>
<text x="32.7" y="75.8">15</text>
<text x="58.1" y="73.3">14</text>
<text x="58.1" y="75.8">15</text>
<text x="65.1" y="74.4">GND1</text>
<text x="65.1" y="77">IO13</text>
<text x="87.5" y="77">IO2</text>
<text x="87.5" y="74.4">IO0</text>
<text x="95.6" y="75.8">34</text>
<text x="95.6" y="73.3">33</text>
<text x="131.2" y="73.3">3</text>
<text x="131.2" y="75.8">2</text>
<text x="156.4" y="77.7" transform="rotate(-90 156.4 77.7)">2</text>
<text x="157.5" y="73.9" transform="rotate(-90 157.5 73.9)">~_2 +</text>
<text x="204.7" y="74.6" transform="rotate(-90 204.7 74.6)">9</text>
<text x="32.7" y="78.4">16</text>
<text x="32.7" y="80.9">17</text>
<text x="32.7" y="83.5">18</text>
<text x="58.1" y="78.4">16</text>
<text x="58.1" y="80.9">17</text>
<text x="58.1" y="83.5">18</text>
<text x="65.1" y="79.5">SD2</text>
<text x="65.1" y="82">SD3</text>
<text x="86.3" y="79.5">IO15</text>
<text x="86.8" y="82">SD1</text>
<text x="95.6" y="83.5">37</text>
<text x="95.6" y="80.9">36</text>
<text x="95.6" y="78.4">35</text>
<text x="32.7" y="86">19</text>
<text x="58.1" y="86">19</text>
<text x="65.1" y="84.6">CMD</text>
<text x="65.1" y="87.1">EXT_5V</text>
<text x="86.8" y="87.1">CLK</text>
<text x="86.8" y="84.6">SD0</text>
<text x="95.6" y="86">38</text>
<text x="33.9" y="103.8">1</text>
<text x="64.3" y="103.8">1</text>
<text x="97.4" y="103.8">1</text>
<text x="196.4" y="107.6">1</text>
<text x="196.4" y="110.1">2</text>
<text x="132.4" y="124.1">5</text>
<text x="136.2" y="125.2">5</text>
<text x="140.5" y="125.2">4</text>
<text x="144.4" y="124.1">4</text>
<text x="159" y="124.1">1</text>
<text x="162.9" y="125.2">1</text>
<text x="167.2" y="125.2">8</text>
<text x="171.1" y="124.1">8</text>
<text x="132.4" y="126.6">6</text>
<text x="132.4" y="129.2">7</text>
<text x="132.4" y="131.7">8</text>
<text x="136.2" y="127.7">6</text>
<text x="136.2" y="130.3">7</text>
<text x="140.5" y="130.3">2</text>
<text x="140.5" y="127.7">3</text>
<text x="144.4" y="131.7">1</text>
<text x="144.4" y="129.2">2</text>
<text x="144.4" y="126.6">3</text>
<text x="159" y="126.6">2</text>
<text x="159" y="129.2">3</text>
<text x="159" y="131.7">4</text>
<text x="162.9" y="127.7">2</text>
<text x="162.9" y="130.3">3</text>
<text x="167.2" y="130.3">6</text>
<text x="167.2" y="127.7">7</text>
<text x="171.1" y="131.7">5</text>
<text x="171.1" y="129.2">6</text>
<text x="171.1" y="126.6">7</text>
<text x="136.2" y="132.8">8</text>
<text x="140.5" y="132.8">1</text>
<text x="162.9" y="132.8">4</text>
<text x="167.2" y="132.8">5</text>
</g>
<g font-size="1.8" fill="#808080">
<text x="20.5" y="41.3">VDD/2.6C</text>
<text x="43.3" y="41.3">VDD/2.6C</text>
<text x="104.7" y="41.3">GND/2.6C</text>
<text x="104.7" y="43.8">MOSI/2.5B</text>
<text x="104.7" y="46.4">IO22</text>
<text x="18.8" y="51.4">WARN/2.6C</text>
<text x="24.7" y="54">IO35</text>
<text x="41.6" y="51.4">WARN/2.6C</text>
<text x="47.5" y="54">IO35</text>
<text x="104.7" y="54">IO21</text>
<text x="20.1" y="56.5">IRQ0/2.6C</text>
<text x="20.1" y="59">IRQ1/2.6C</text>
<text x="43" y="56.5">IRQ0/2.6C</text>
<text x="43" y="59">IRQ1/2.6C</text>
<text x="104.7" y="56.5">GND/2.6C</text>
<text x="104.7" y="59">MISO/2.5B</text>
<text x="274.8" y="56.5">VDD/2.6C</text>
<text x="24.7" y="61.6">IO25</text>
<text x="24.7" y="64.1">IO26</text>
<text x="47.5" y="61.6">IO25</text>
<text x="47.5" y="64.1">IO26</text>
<text x="104.7" y="61.6">SCLK/2.5B</text>
<text x="104.7" y="64.1">CS/1.5B</text>
<text x="134.4" y="64.1">VA+</text>
<text x="24.7" y="71.7">IO12</text>
<text x="24.7" y="69.2">IO14</text>
<text x="24.7" y="66.7">IO27</text>
<text x="47.5" y="71.7">IO12</text>
<text x="47.5" y="69.2">IO14</text>
<text x="47.5" y="66.7">IO27</text>
<text x="104.7" y="66.7">IO17</text>
<text x="104.7" y="69.2">IO16</text>
<text x="104.7" y="71.7">CS-2/2.5B</text>
<text x="20.3" y="74.3">GND/2.6C</text>
<text x="24.7" y="76.8">IO13</text>
<text x="43.2" y="74.3">GND/2.6C</text>
<text x="47.5" y="76.8">IO13</text>
<text x="104.7" y="74.3">IO0</text>
<text x="104.7" y="76.8">IO2</text>
<text x="104.7" y="79.4">IO15</text>
<text x="140.2" y="84.4">VA-</text>
<text x="55.7" y="104.8">VA+</text>
<text x="89.2" y="104.8">VA-</text>
<text x="105.7" y="111.1">VA-</text>
<text x="126.9" y="109.2" transform="rotate(-90 126.9 109.2)">VAN/1.4D</text>
<text x="186.8" y="108.6">VA2+</text>
<text x="187.2" y="111.1">VA2-</text>
<text x="104.7" y="121.3">VA2-</text>
<text x="140.6" y="121.9">1K</text>
<text x="156.1" y="120.2" transform="rotate(-90 156.1 120.2)">C</text>
<text x="161.8" y="121.9">R24</text>
<text x="116.2" y="127.6">VAN2/2.4D</text>
<text x="116.3" y="130.2">VAP2/2.4D</text>
<text x="156.1" y="127" transform="rotate(-90 156.1 127)">VDD/2.6</text>
<text x="104.2" y="136.5">VA2+</text>
<text x="139.6" y="135.9">R11</text>
<text x="161.8" y="135.9">20K</text>
<text x="105.2" y="146.7">VA+</text>
<text x="126.9" y="155" transform="rotate(-90 126.9 155)">VAP/1.4D</text>
</g>
</svg>
